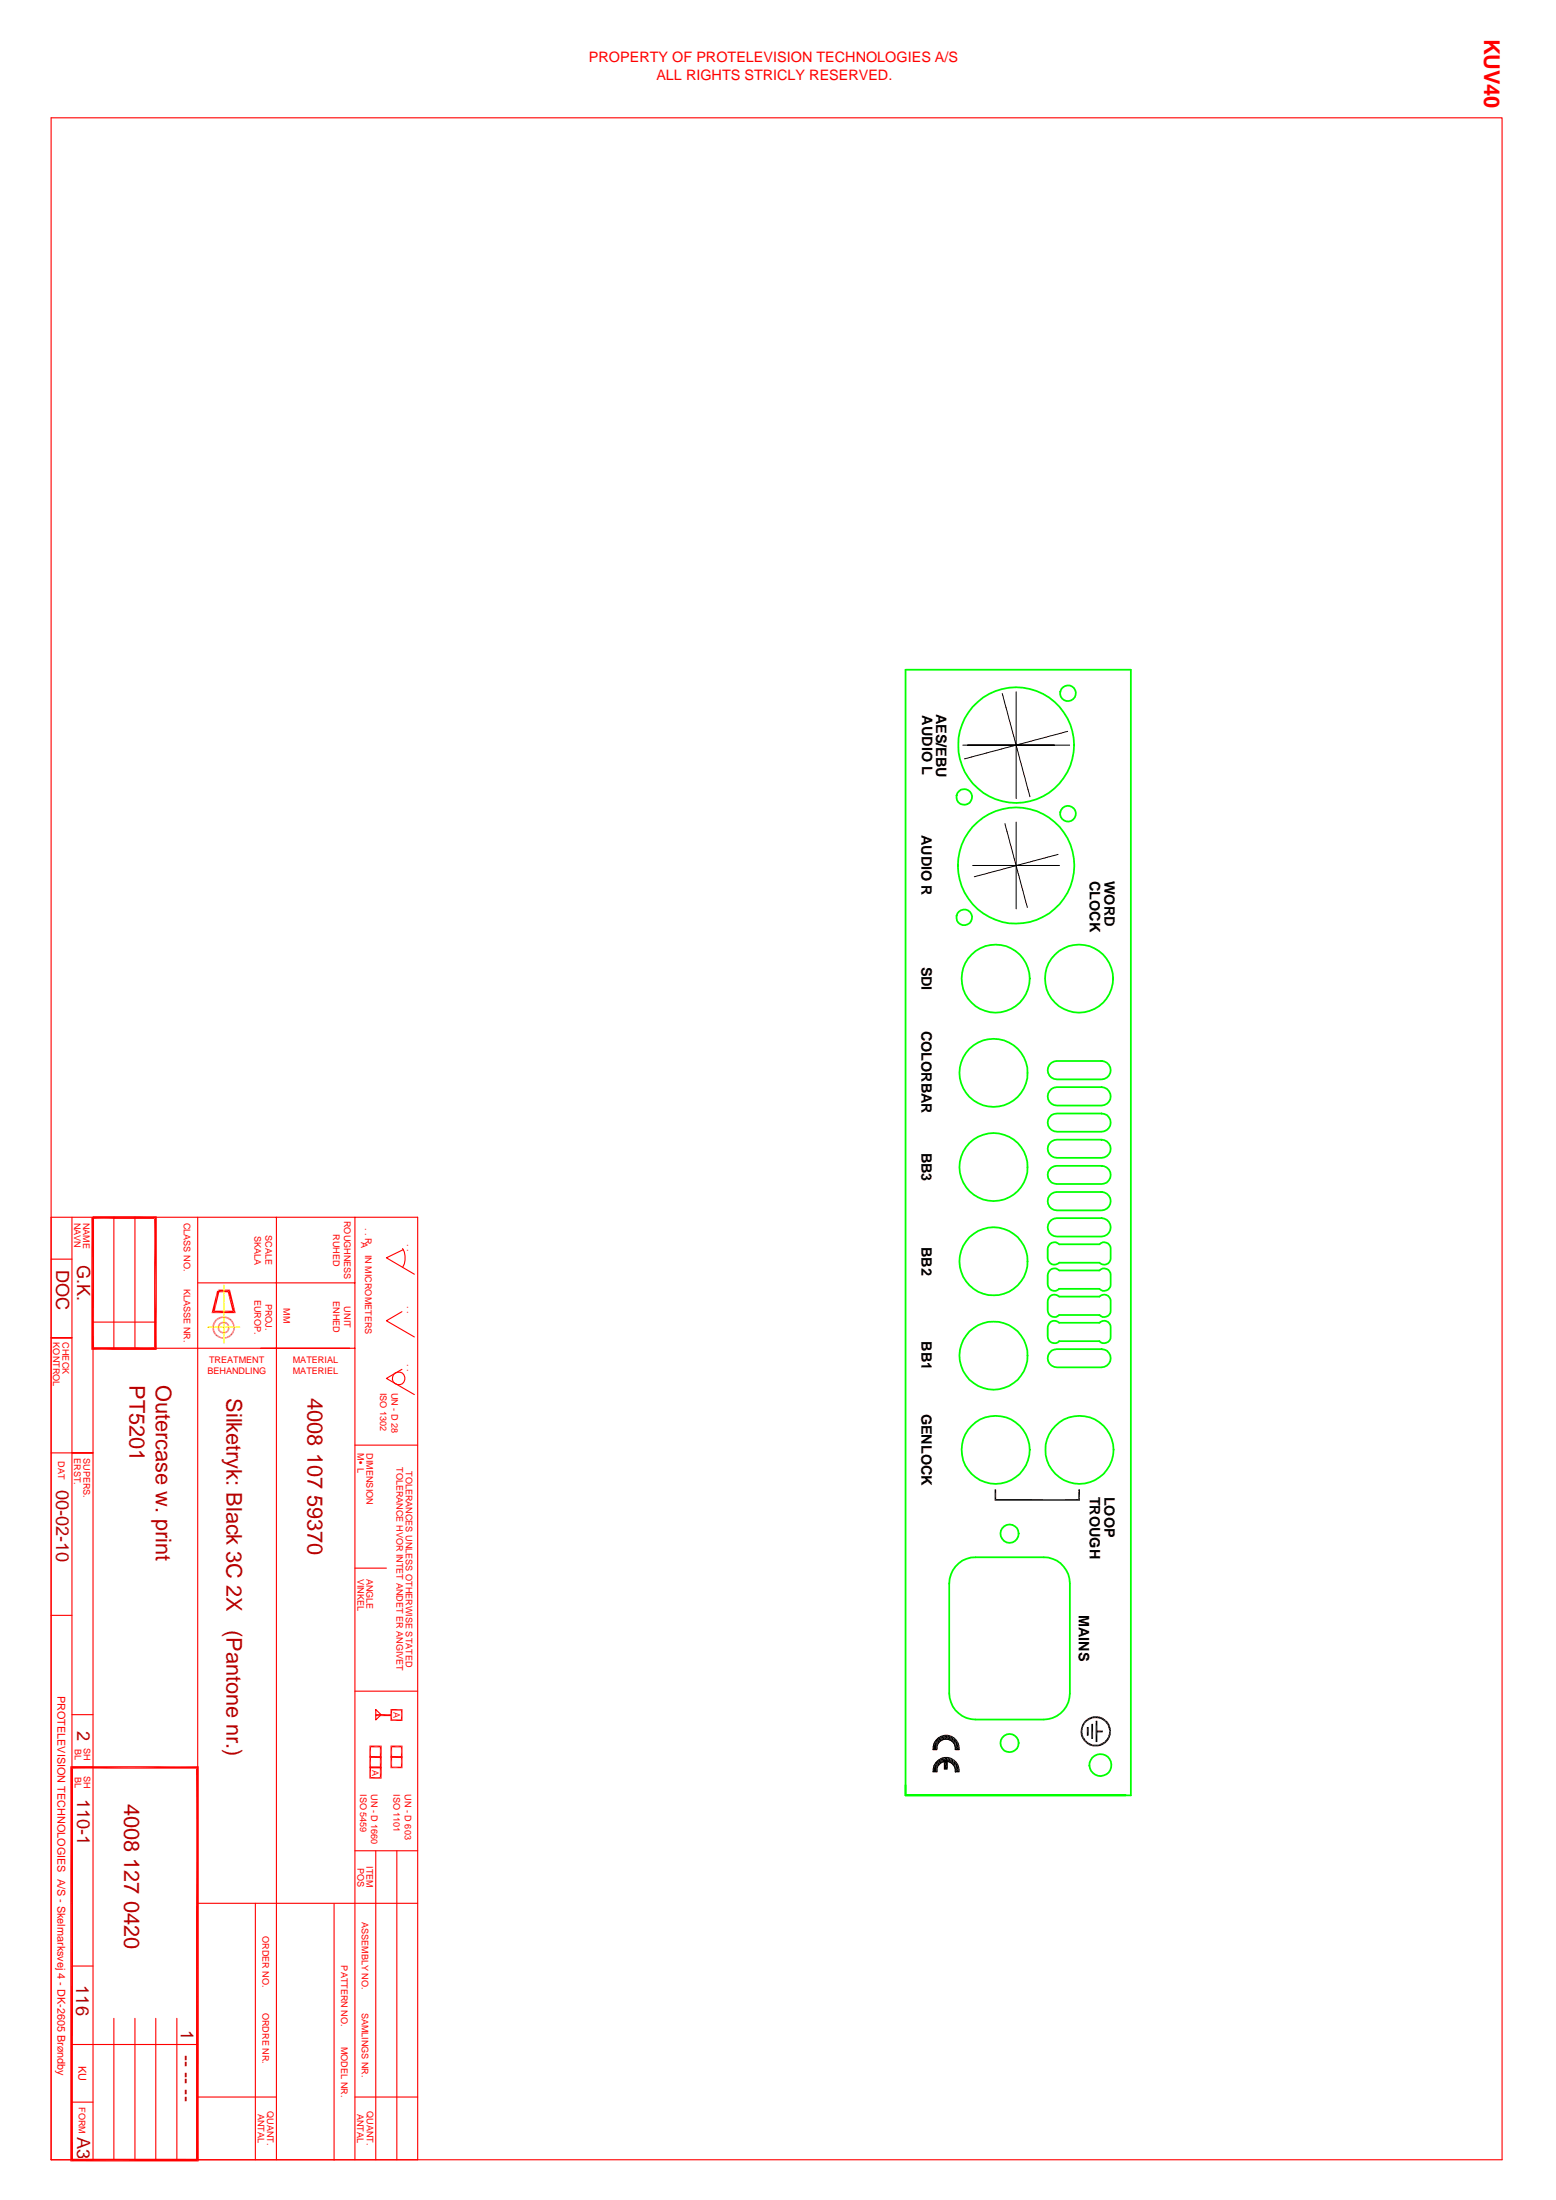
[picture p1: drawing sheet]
<svg xmlns="http://www.w3.org/2000/svg" width="297mm" height="420mm" viewBox="0 0 297 420" stroke-linecap="round" stroke-linejoin="round" font-family="sans-serif">
<path d="M9.8 22.5h276.9v390h-276.9zM13.7 232.5v180M37.7 232.5v180" fill="none" stroke="#f00" stroke-width=".21"/>
<g fill="#f00">
<path d="M13.9 412.3h23.5l-24 .5z"/>
<path d="M13.4 412.8l24-.5 .5 .5z"/>
<path d="M37.4 337.8l.5 75-.5-.5z"/>
<path d="M37.4 337.8l.5-.5v75.5z"/>
<path d="M13.9 337.8l24-.5-.5 .5z"/>
<path d="M13.4 337.3h24.5l-24 .5z"/>
<path d="M13.4 337.3l.5 .5v74.5z"/>
<path d="M13.4 337.3l.5 75-.5 .5z"/>
</g>
<path d="M9.8 232.5h69.9v180M17.8 232.5v180M21.7 232.5v25M25.8 232.5v25M52.8 232.5v180M67.8 232.5v180M17.8 257.5h50M37.7 245h30.1" fill="none" stroke="#f00" stroke-width=".21"/>
<g fill="#f00">
<path d="M17.4 232.5h.5v24.8z"/>
<path d="M17.4 232.5l.5 24.8-.5 .5z"/>
<path d="M17.4 257.8l.5-.5h11.5z"/>
<path d="M17.4 257.8l12-.5 .5 .5z"/>
<path d="M29.4 232.8l.5 25-.5-.5z"/>
<path d="M29.9 232.3v25.5l-.5-25z"/>
<path d="M17.7 232.8l12.2-.5-.5 .5z"/>
<path d="M17.7 232.3h12.2l-12.2 .5z"/>
</g>
<path d="M9.8 240.5h3.9M13.7 255.5h-3.9h3.9M17.8 252.5h11.9" fill="none" stroke="#f00" stroke-width=".21"/>
<g fill="#dd6e6e">
<path d="M42.7 254.4l.4 .2-.4 .1z"/>
<path d="M42.7 254.4l.3-.1 .1 .3z"/>
<path d="M43 254.3l.5 .1-.4 .2z"/>
<path d="M43 254.3l.3-.1 .2 .2z"/>
<path d="M43.3 254.2l.4-.2-.2 .4z"/>
<path d="M43.5 253.9l.2 .1-.4 .2z"/>
<path d="M43.5 253.9l.4-.4-.2 .5z"/>
<path d="M43.5 253.5h.4l-.4 .4z"/>
<path d="M43.7 253.1l.2 .4h-.4z"/>
<path d="M43.5 253.2l.2-.1-.2 .4z"/>
<path d="M43.5 252.7l.2 .4-.2 .1z"/>
<path d="M43.5 252.7v.5l-.2-.3z"/>
<path d="M43.1 252.5l.4 .2-.2 .2z"/>
<path d="M43.1 252.5l.2 .4-.3-.1z"/>
<path d="M42.7 252.4l.4 .1-.1 .3z"/>
<path d="M42.7 252.4l.3 .4-.3-.1z"/>
<path d="M42.2 252.5l.5-.1v.3z"/>
<path d="M42.2 252.5l.5 .2-.3 .1z"/>
<path d="M41.9 252.7l.3-.2 .2 .3z"/>
<path d="M41.9 252.7l.5 .1-.3 .1z"/>
<path d="M41.9 252.7l.2 .2-.5 .2z"/>
<path d="M41.6 253.1l.5-.2-.2 .3z"/>
<path d="M41.6 253.1l.3 .1-.4 .3z"/>
<path d="M41.5 253.5l.4-.3-.1 .3z"/>
<path d="M41.5 253.5h.3l-.2 .5z"/>
<path d="M41.8 253.5l.1 .4-.3 .1z"/>
<path d="M41.6 254l.3-.1v.5z"/>
<path d="M41.9 253.9l.2 .3-.2 .2z"/>
<path d="M41.9 254.4l.2-.2 .1 .4z"/>
<path d="M42.1 254.2l.3 .1-.2 .3z"/>
<path d="M42.4 254.3l.3 .4-.5-.1z"/>
<path d="M42.4 254.3l.3 .1v.3z"/>
<path d="M42.7 255.4l.6 .2-.6 .1z"/>
<path d="M42.7 255.4h.5l.1 .2z"/>
<path d="M43.2 255.4h.6l-.5 .2z"/>
<path d="M43.2 255.4l.4-.3 .2 .3z"/>
<path d="M43.6 255.1h.6l-.4 .3z"/>
<path d="M43.6 255.1l.4-.3 .2 .3z"/>
<path d="M44 254.8l.5-.2-.3 .5z"/>
<path d="M44.3 254.5l.2 .1-.5 .2z"/>
<path d="M44.3 254.5l.4-.4-.2 .5z"/>
<path d="M44.5 254l.2 .1-.4 .4z"/>
<path d="M44.8 253.5l-.1 .6-.2-.1z"/>
<path d="M44.5 253.5h.3l-.3 .5z"/>
<path d="M44.7 253l.1 .5h-.3z"/>
<path d="M44.5 253.1l.2-.1-.2 .5z"/>
<path d="M44.5 252.5l.2 .5-.2 .1z"/>
<path d="M44.3 252.6l.2-.1v.6z"/>
<path d="M44.2 252l.3 .5-.2 .1z"/>
<path d="M44.2 252l.1 .6-.3-.4z"/>
<path d="M43.8 251.7l.4 .3-.2 .2z"/>
<path d="M43.8 251.7l.2 .5-.4-.2z"/>
<path d="M43.3 251.5l.5 .2-.2 .3z"/>
<path d="M43.3 251.5l.3 .5-.4-.2z"/>
<path d="M42.7 251.4l.6 .1-.1 .3z"/>
<path d="M42.7 251.4l.5 .4-.5-.1z"/>
<path d="M42.1 251.5l.6-.1v.3z"/>
<path d="M42.1 251.5l.6 .2-.5 .1z"/>
<path d="M41.6 251.7l.5-.2 .1 .3z"/>
<path d="M41.6 251.7l.6 .1-.4 .2z"/>
<path d="M41.1 252l.5-.3 .2 .3z"/>
<path d="M41.1 252h.7l-.4 .2z"/>
<path d="M41.1 252l.3 .2-.6 .3z"/>
<path d="M40.8 252.5l.6-.3-.3 .4z"/>
<path d="M40.8 252.5l.3 .1-.5 .4z"/>
<path d="M40.6 253l.5-.4-.2 .5z"/>
<path d="M40.6 253l.3 .1-.3 .4z"/>
<path d="M40.9 253.1v.4h-.3z"/>
<path d="M40.6 253.5h.3l-.3 .6z"/>
<path d="M40.9 253.5v.5l-.3 .1z"/>
<path d="M40.6 254.1l.3-.1-.1 .6z"/>
<path d="M40.9 254l.2 .5-.3 .1z"/>
<path d="M40.8 254.6l.3-.1v.6z"/>
<path d="M41.1 254.5l.3 .3-.3 .3z"/>
<path d="M41.4 254.8l.2 .6-.5-.3z"/>
<path d="M41.4 254.8l.4 .3-.2 .3z"/>
<path d="M41.8 255.1l.3 .5-.5-.2z"/>
<path d="M41.8 255.1l.4 .3-.1 .2z"/>
<path d="M42.2 255.4l.5 .3-.6-.1z"/>
<path d="M42.2 255.4h.5v.3z"/>
</g>
<path d="M40.4 253.5h-.7M40.6 253.5h.3M41.1 253.5h1.3M42.6 253.5h.3M43.1 253.5h1.3M44.6 253.5h.3M45.1 253.5h.6" fill="none" stroke="#ff0" stroke-width=".25"/>
<g fill="#f00">
<path d="M41.4 246.5l.5 .1-.9 3.7z"/>
<path d="M41.4 246.5l-.4 3.8-.6 .5z"/>
<path d="M40.4 250.8l.6-.5h3.4z"/>
<path d="M40.4 250.8l4-.5 .6 .5z"/>
<path d="M43.5 246.8l1.5 4-.6-.5z"/>
<path d="M43.9 246.3l1.1 4.5-1.5-4z"/>
<path d="M41.7 246.8l2.2-.5-.4 .5z"/>
<path d="M41.7 246.3h2.2l-2.2 .5z"/>
</g>
<path d="M42.7 255.4l.1 1.1M42.7 245.5v1.1M42.7 246.9v.2M42.7 247.4v1.2M42.7 248.9v.2M42.7 249.4v1.2M42.7 250.8v.3M42.7 251.4v1.2M42.7 252.9v.2M42.7 253.3v1.3M42.7 254.9v.2" fill="none" stroke="#ff0" stroke-width=".25"/>
<path d="M76.9 238.4a3.6 3.6 0 0 1 0 3.6M77 238.7l-3.2 1.5 5.3 3.2M76.7 250.5l-2.9 1.7 5.3 3.1M9.8 277.5h8h-4.1M67.8 276h11.9M75 263.8a1.22 1.22 0 0 1 1-1.8 1.22 1.22 0 0 1 1.2 1.7 1.22 1.22 0 0 1-2.1 .3M76.7 261.5l-2.9 1.7 5.3 3.1M67.8 299.5h6M9.8 308.5h3.9M13.7 327.5h4.1M13.7 337.5h4.1M67.8 323h11.9" fill="none" stroke="#f00" stroke-width=".21"/>
<path d="M70.8 335.4h1.7l-2 .3z" fill="#f00"/>
<path d="M70.5 335.6h2.4" fill="none" stroke="#f00" stroke-width=".3"/>
<path d="M72.5 333.7l.4 2-.4-.3z" fill="#f00"/>
<path d="M70.5 333.5h2.4M72.7 333.4v2.3" fill="none" stroke="#f00" stroke-width=".34"/>
<path d="M70.7 333.4v2.3" fill="none" stroke="#f00" stroke-width=".3"/>
<path d="M74.8 335.4h1.7l-2 .3z" fill="#f00"/>
<path d="M74.5 335.6h2.3" fill="none" stroke="#f00" stroke-width=".3"/>
<path d="M76.5 333.7l.3 2-.3-.3z" fill="#f00"/>
<path d="M76.7 333.4v2.3" fill="none" stroke="#f00" stroke-width=".3"/>
<path d="M74.8 333.7l2-.3-.3 .3z" fill="#f00"/>
<path d="M74.5 333.5h2.3" fill="none" stroke="#f00" stroke-width=".34"/>
<path d="M74.5 328.5h2.3M74.7 333.4v2.3" fill="none" stroke="#f00" stroke-width=".3"/>
<path d="M71.7 327.6h3" fill="none" stroke="#f00" stroke-width=".38"/>
<path d="M71.7 326.5l1 1-1 1z" fill="none" stroke="#f00" stroke-width=".21"/>
<path d="M74.5 328.7l.3-.3h1.7z" fill="#f00"/>
<path d="M74.7 326.4v2.3" fill="none" stroke="#f00" stroke-width=".3"/>
<path d="M74.5 326.4l.3 .3v1.7z" fill="#f00"/>
<path d="M74.5 326.5h2.3" fill="none" stroke="#f00" stroke-width=".3"/>
<path d="M74.8 326.7l2-.3-.3 .3z" fill="#f00"/>
<path d="M76.7 326.4v2.3" fill="none" stroke="#f00" stroke-width=".3"/>
<path d="M76.5 326.7l.3 2-.3-.3z" fill="#f00"/>
<path d="M70.5 339.5h2.4" fill="none" stroke="#f00" stroke-width=".3"/>
<path d="M70.8 339.4h1.7l-2 .3z" fill="#f00"/>
<path d="M70.7 337.4v2.3" fill="none" stroke="#f00" stroke-width=".3"/>
<path d="M70.5 337.4l.3 .3v1.7z" fill="#f00"/>
<path d="M70.5 337.5h2.4" fill="none" stroke="#f00" stroke-width=".3"/>
<path d="M72.7 337.4v2.3" fill="none" stroke="#f00" stroke-width=".34"/>
<g fill="#f00">
<path d="M72.5 337.7l.4 2-.4-.3z"/>
<path d="M70.8 337.4h1.7l-2 .3z"/>
</g>
<path d="M70.5 337.5h2.4" fill="none" stroke="#f00" stroke-width=".3"/>
<path d="M72.5 335.7l.4 2-.4-.3z" fill="#f00"/>
<path d="M72.7 335.4v2.3" fill="none" stroke="#f00" stroke-width=".34"/>
<path d="M70.5 335.6h2.4" fill="none" stroke="#f00" stroke-width=".3"/>
<path d="M70.5 335.4l.3 .3v1.7z" fill="#f00"/>
<path d="M70.7 335.4v2.3" fill="none" stroke="#f00" stroke-width=".3"/>
<path d="M74.8 337.4h1.7l-2 .3z" fill="#f00"/>
<path d="M74.5 337.5h2.3" fill="none" stroke="#f00" stroke-width=".3"/>
<path d="M76.5 335.7l.3 2-.3-.3z" fill="#f00"/>
<path d="M76.7 335.4v2.3" fill="none" stroke="#f00" stroke-width=".3"/>
<path d="M74.8 335.7l2-.3-.3 .3z" fill="#f00"/>
<path d="M74.5 335.6h2.3" fill="none" stroke="#f00" stroke-width=".3"/>
<path d="M74.5 335.4l.3 .3v1.7z" fill="#f00"/>
<path d="M74.7 335.4v2.3" fill="none" stroke="#f00" stroke-width=".3"/>
<g fill="none" stroke="#f00" stroke-width=".21">
<path d="M67.8 353.5h11.9M71.7 353.5v59M75.8 353.5v59M13.7 375.5h4.1M37.7 363.5h42M48.7 363.5v49M63.8 363.6v49M13.7 390.5h24M21.7 385.5v27M25.8 385.5v27M29.7 385.5v27M33.8 385.5v27"/>
<path d="M9.8 412.5h69.9M13.7 401.5h4.1M37.7 400.5h15.1M67.8 400.5h11.9"/>
</g>
<g fill="none" stroke="#0f0" stroke-width=".34">
<path d="M200.3 218.4l.4-.4 1.1-.3h8.5a1.74 1.74 0 0 1 1.7 1.7 1.74 1.74 0 0 1-1.7 1.7h-8.5a1.74 1.74 0 0 1-1.6-.9 1.74 1.74 0 0 1 .1-1.8zM200.3 203.3l.9-.6 .6-.1h8.5a1.76 1.76 0 0 1 1.7 1.8 1.76 1.76 0 0 1-1.7 1.7h-8.5a1.76 1.76 0 0 1-1.6-.9 1.76 1.76 0 0 1 .1-1.9zM200.7 208l1.1-.4h8.5a1.76 1.76 0 0 1 1.7 1.8 1.76 1.76 0 0 1-1.7 1.7h-8.5a1.75 1.75 0 0 1-1.7-1.2 1.75 1.75 0 0 1 .6-1.9zM200.7 213l1.1-.3h8.5a1.74 1.74 0 0 1 1.7 1.7 1.74 1.74 0 0 1-1.7 1.7h-8.5a1.75 1.75 0 0 1-1.7-1.2 1.75 1.75 0 0 1 .6-1.9zM200.3 223.4l.9-.7h.6h8.5a1.74 1.74 0 0 1 1.7 1.7 1.74 1.74 0 0 1-1.7 1.7h-8.5a1.74 1.74 0 0 1-1.6-.9 1.74 1.74 0 0 1 .1-1.8zM200.3 228.4l.9-.7 .6-.1h8.5a1.76 1.76 0 0 1 1.7 1.8 1.76 1.76 0 0 1-1.7 1.8h-8.5a1.76 1.76 0 0 1-1.6-1 1.76 1.76 0 0 1 .1-1.8zM200.3 233.4l.4-.4 1.1-.4h8.5a1.76 1.76 0 0 1 1.7 1.8 1.76 1.76 0 0 1-1.7 1.8h-8.5a1.76 1.76 0 0 1-1.6-1 1.76 1.76 0 0 1 .1-1.8zM200.5 237.5a1.29 1.29 0 0 1 1.7 .1h7.7a1.26 1.26 0 0 1 1.3-.3 1.26 1.26 0 0 1 .8 1.2v1.8a1.26 1.26 0 0 1-.8 1.1 1.26 1.26 0 0 1-1.3-.2h-7.7a1.28 1.28 0 0 1-1.4 .3 1.28 1.28 0 0 1-.8-1.2v-1.8l.1-.4zM200.5 252.5a1.29 1.29 0 0 1 1.7 .1h7.7a1.26 1.26 0 0 1 1.3-.3 1.26 1.26 0 0 1 .8 1.2v1.8a1.26 1.26 0 0 1-.8 1.1 1.26 1.26 0 0 1-1.3-.3h-7.7a1.28 1.28 0 0 1-1.4 .3 1.28 1.28 0 0 1-.8-1.1v-1.8zM200.5 242.5a1.29 1.29 0 0 1 1.7 .1h7.7a1.26 1.26 0 0 1 1.3-.3 1.26 1.26 0 0 1 .8 1.2v1.8a1.26 1.26 0 0 1-.8 1.1 1.26 1.26 0 0 1-1.3-.3h-7.7a1.28 1.28 0 0 1-1.4 .4 1.28 1.28 0 0 1-.8-1.2v-1.8zM200.5 247.5a1.29 1.29 0 0 1 1.7 .1h7.7a1.26 1.26 0 0 1 1.3-.3 1.26 1.26 0 0 1 .8 1.2v1.8a1.26 1.26 0 0 1-.8 1.1 1.26 1.26 0 0 1-1.3-.3h-7.7a1.28 1.28 0 0 1-1.4 .3 1.28 1.28 0 0 1-.8-1.1v-1.8zM200.7 258l1.1-.3h8.5a1.74 1.74 0 0 1 1.7 1.7 1.74 1.74 0 0 1-1.7 1.7h-8.5a1.75 1.75 0 0 1-1.7-1.2 1.75 1.75 0 0 1 .6-1.9z"/>
<path d="M182.4 299.2a4.7 4.7 0 0 1 3.8-1.8h13a4.9 4.9 0 0 1 5 5v21a5 5 0 0 1-5 5h-13a5.1 5.1 0 0 1-5-5v-21a5.3 5.3 0 0 1 1.2-3.2zM172.9 342.9v-215h43v215h-43h42"/>
<circle cx="203.9" cy="132.4" r="1.5"/>
<circle cx="184.1" cy="152.2" r="1.5"/>
<circle cx="194" cy="142.3" r="11.1"/>
<circle cx="203.9" cy="155.4" r="1.5"/>
<circle cx="184.1" cy="175.2" r="1.5"/>
<circle cx="194" cy="165.3" r="11.1"/>
<circle cx="190.1" cy="186.9" r="6.5"/>
<circle cx="206" cy="186.9" r="6.5"/>
<circle cx="189.7" cy="204.9" r="6.5"/>
<circle cx="189.7" cy="222.9" r="6.5"/>
<circle cx="189.7" cy="240.9" r="6.5"/>
<circle cx="189.7" cy="258.9" r="6.5"/>
<circle cx="190.1" cy="276.9" r="6.5"/>
<circle cx="206.1" cy="276.9" r="6.5"/>
<circle cx="192.7" cy="292.9" r="1.75"/>
<circle cx="192.7" cy="332.9" r="1.75"/>
<circle cx="210.1" cy="337.1" r="2.11"/>
</g>
<path d="M191.3 132.4l5.3 19.8M194 132.1v20.4M203.8 139.7l-19.7 5.2M183.8 142.3h20.4M191.8 157.3l4.3 16M194 157v16.6M185.7 165.3h16.5M202 163.2l-16 4.2M178.7 336.6a2.5 2.5 0 0 1 2.9-.8 2.5 2.5 0 0 1 1.5 2.6h-.7a1.75 1.75 0 0 0-1.8-2 1.75 1.75 0 0 0-1.7 2h-.8l.2-1.3zM178.7 332.3a2.5 2.5 0 0 1 2.9-.7 2.5 2.5 0 0 1 1.5 2.6h-.7a1.75 1.75 0 0 0-1.8-2 1.75 1.75 0 0 0-1.7 2h-.8l.2-1.3z" fill="none" stroke="#000" stroke-width=".19"/>
<path d="M189.9 286.4h16.3M190 284.4v2.2M206 284.4v2.2" fill="none" stroke="#000" stroke-width=".3"/>
<g fill="#000">
<path d="M189.9 284.4h.3v1.9zM178.3 337.2l-.2 1.3zM178.3 333l-.2 1.2zM178.6 336.6l-.5 1.9 .2-1.3zM178.6 332.4l-.5 1.8 .2-1.2zM178.6 336.6l.2 1.9h-.7zM178.6 336.6l.2 1.9zM178.6 332.4l.2 1.8h-.7zM178.6 332.4l.2 1.8zM178.6 336.6l.4 .8-.2 .5zM178.6 332.4l.4 .8-.2 .5zM178.6 336.6l.5-.4-.1 1.2z"/>
<path d="M179.1 331.9l-.1 1.3-.4-.8zM179.1 336.2l.2 .8-.3 .4zM179.1 331.9l.2 .8-.3 .5zM179.1 336.2l.5-.3-.3 1.1zM179.1 331.9l.5-.3-.3 1.1zM179.6 335.9l.1 .7-.4 .4zM179.6 331.6l.1 .8-.4 .3zM180.2 336.1l.7 1.8h-.7zM179.6 335.9l.6-.2-.5 .9zM179.6 331.6l.6-.1-.5 .9zM180.2 335.7l.1 .8-.6 .1zM180.2 331.5l.1 .7-.6 .2z"/>
<path d="M180.2 335.7l.6 .8h-.5zM180.2 331.5l.6 .7h-.5zM180.2 335.7h.7l-.1 .8zM180.2 331.5h.7l-.1 .7zM180.2 336.1h.7v1.8zM180.9 335.7l.5 .9-.6-.1zM180.9 331.5l.5 .9-.6-.2zM180.9 335.7l.6 .2-.1 .7zM180.9 331.5l.6 .1-.1 .8zM181.5 335.9l.3 1.1-.4-.4zM181.5 331.6l.3 1.1-.4-.3zM181.5 335.9l.5 .3-.2 .8z"/>
<path d="M181.5 331.6l.5 .3-.2 .8zM182 336.2l.1 1.2-.3-.4zM182 331.9l.1 1.3-.3-.5zM182 336.2l.3 1.7zM182 331.9l.3 1.8zM182.5 336.6l-.2 1.9zM182 336.2l.5 .4-.2 1.3zM182.5 332.4l-.2 1.8zM182 331.9l.5 .5-.2 1.3zM182.5 336.6l.3 .6-.5 1.3zM182.5 332.4l.3 .6-.5 1.2zM182.8 337.2l.2 .6-.7 .7z"/>
<path d="M182.8 333l.2 .5-.7 .7zM182.3 338.5l.7-.7v.7zM182.3 334.2l.7-.7v.7zM206.3 330.7h.3l-.3 .6zM206.3 331.3l.4-.1-.2 .7zM206.4 330l.3 .1-.4 .6zM206.5 331.9l.4-.1v.6zM206.6 329.4l.3 .2-.5 .4zM206.6 330.7l.1 .5-.4 .1zM206.7 330.1l-.1 .6h-.3zM206.7 331.2l.2 .6-.4 .1zM206.4 330l.5-.4-.2 .5z"/>
<path d="M206.9 331.8l.3 .4-.3 .2zM206.9 332.4l.3-.2 .1 .7zM206.9 328.8l.3 .3-.6 .3zM206.6 329.4l.6-.3-.3 .5zM207.2 332.2l.4 .5-.3 .2zM207.6 332.7l.3 .6-.6-.4zM207.4 328.4l.2 .3-.7 .1zM207.5 329.8l.3 1.7h-.3zM207.6 332.7l.5 .3-.2 .3zM206.9 328.8l.7-.1-.4 .4zM207.5 329.8h.3v1.7zM208.1 333l.4 .5-.6-.2z"/>
<path d="M207.4 328.4l.5-.4 .2 .4zM207.4 328.4h.7l-.5 .3zM208.1 333l.5 .2-.1 .3zM207.9 328l.6-.2 .1 .4zM208.6 333.2l.6 .3h-.7zM208.6 333.2h.6v.3zM207.9 328l.7 .2-.5 .2zM209.2 333.2l.6 .3h-.6zM209.2 333.2h.6v.3zM208.5 327.8h.7v.3zM208.5 327.8l.7 .3-.6 .1zM209.3 330.5h1.2l-1.2 .3z"/>
<path d="M209.3 330.8l1.2-.3v.3zM209.8 333.2l.5-.2 .1 .3zM209.2 327.8l.6 .4-.6-.1zM209.8 333.2l.6 .1-.6 .2zM209.2 327.8h.6v.4zM210.3 333l.5-.3 .2 .3zM209.8 327.8l.5 .6-.5-.2zM210.3 333h.7l-.6 .3zM209.8 327.8l.6 .2-.1 .4zM210.8 332.7l.4-.4 .3 .2zM210.4 328l.4 .7-.5-.3zM210.8 332.7l.7-.2-.5 .5z"/>
<path d="M210.4 328l.6 .4-.2 .3zM211.5 331.8l.3 .1-.6 .4zM211 328.4l.2 .7-.4-.4zM211.2 332.3l.6-.4-.3 .6zM211 328.4l.5 .4-.3 .3zM211.7 331.3h.3l-.5 .5zM211.2 329.1l.3-.3v.8zM211.8 330.7h.3l-.4 .6zM211.5 329.6l.3-.2-.1 .7zM211.7 330.1l.3-.1-.2 .7zM211.5 331.8l.5-.5-.2 .6zM211.5 328.8l.3 .6-.3 .2z"/>
<path d="M212.1 330.7l-.1 .6h-.3zM211.8 329.4l.2 .6-.3 .1zM212 330l.1 .7h-.3z"/>
</g>
<path d="M208.5 329.2v2.9M209.3 328.6v4.1" fill="none" stroke="#000" stroke-width=".34"/>
<text font-size="4.1" fill="#f00" x="283.3" y="7.4" transform="rotate(90 283.3 7.4)">KUV40</text>
<g font-size="4.1" fill="#b80000">
<text x="24.7" y="264.5" transform="rotate(90 24.7 264.5)">PT5201</text>
<text x="29.7" y="264.5" transform="rotate(90 29.7 264.5)">Outercase w. print</text>
<text x="43.2" y="267" transform="rotate(90 43.2 267)">Silketryk: Black 3C 2X</text>
<text x="58.7" y="267" transform="rotate(90 58.7 267)">4008 107 59370</text>
<text x="43.2" y="311.3" transform="rotate(90 43.2 311.3)">(Pantone nr.)</text>
<text x="23.7" y="344.5" transform="rotate(90 23.7 344.5)">4008 127 0420</text>
</g>
<g font-size="3.5" fill="#b80000">
<text x="10.7" y="242.5" transform="rotate(90 10.7 242.5)">DOC</text>
<text x="14.7" y="241.5" transform="rotate(90 14.7 241.5)">G.K.</text>
<text x="10.7" y="284.5" transform="rotate(90 10.7 284.5)">00-02-10</text>
<text x="14.7" y="330.5" transform="rotate(90 14.7 330.5)">2</text>
<text x="14.7" y="343.5" transform="rotate(90 14.7 343.5)">110-1</text>
<text x="14.6" y="379.2" transform="rotate(90 14.6 379.2)">116</text>
<text x="34.5" y="387.7" transform="rotate(90 34.5 387.7)">1</text>
<text x="34.5" y="392.5" transform="rotate(90 34.5 392.5)">-- -- --</text>
<text x="14.7" y="408.1" transform="rotate(90 14.7 408.1)">A3</text>
</g>
<g font-size="2.8" fill="#f00">
<text x="112.4" y="11.8">PROPERTY OF PROTELEVISION TECHNOLOGIES A/S</text>
<text x="125.3" y="15.2">ALL RIGHTS STRICLY RESERVED.</text>
</g>
<g font-size="2.8">
<text x="176.1" y="136.6" transform="rotate(90 176.1 136.6)">AUDIO L</text>
<text x="178.7" y="136.3" transform="rotate(90 178.7 136.3)">AES/EBU</text>
<text x="175.9" y="159.4" transform="rotate(90 175.9 159.4)">AUDIO R</text>
<text x="208" y="168.2" transform="rotate(90 208 168.2)">CLOCK</text>
<text x="210.8" y="168.2" transform="rotate(90 210.8 168.2)">WORD</text>
<text x="175.9" y="184.6" transform="rotate(90 175.9 184.6)">SDI</text>
<text x="175.9" y="196.8" transform="rotate(90 175.9 196.8)">COLORBAR</text>
<text x="175.9" y="220.1" transform="rotate(90 175.9 220.1)">BB3</text>
<text x="175.9" y="238.1" transform="rotate(90 175.9 238.1)">BB2</text>
<text x="175.9" y="256.2" transform="rotate(90 175.9 256.2)">BB1</text>
<text x="175.9" y="270" transform="rotate(90 175.9 270)">GENLOCK</text>
<text x="208.1" y="285.8" transform="rotate(90 208.1 285.8)">TROUGH</text>
<text x="210.9" y="285.8" transform="rotate(90 210.9 285.8)">LOOP</text>
<text x="206" y="308.4" transform="rotate(90 206 308.4)">MAINS</text>
</g>
<g font-size="2.1" fill="#f00">
<text x="11" y="323.8" transform="rotate(90 11 323.8)">PROTELEVISION TECHNOLOGIES A/S - Skelmarksvej 4 - DK-2605 Brøndby</text>
<text x="15" y="394.5" transform="rotate(90 15 394.5)">KU</text>
</g>
<g font-size="1.7" fill="#f00">
<text x="14.1" y="233.6" transform="rotate(90 14.1 233.6)">NAVN</text>
<text x="15.9" y="233.6" transform="rotate(90 15.9 233.6)">NAME</text>
<text x="35.1" y="233.5" transform="rotate(90 35.1 233.5)">CLASS NO.</text>
<text x="65.7" y="233.2" transform="rotate(90 65.7 233.2)">ROUGHNESS</text>
<text x="48.6" y="236" transform="rotate(90 48.6 236)">SKALA</text>
<text x="50.7" y="235.9" transform="rotate(90 50.7 235.9)">SCALE</text>
<text x="63.6" y="235.7" transform="rotate(90 63.6 235.7)">RUHED</text>
<text x="69" y="237.2" transform="rotate(90 69 237.2)">A</text>
<text x="69.7" y="234.5" transform="rotate(90 69.7 234.5)">. . R</text>
<text x="69.7" y="239.6" transform="rotate(90 69.7 239.6)">IN MICROMETERS</text>
<text x="77.7" y="237.5" transform="rotate(90 77.7 237.5)">. .</text>
<text x="35.1" y="246.2" transform="rotate(90 35.1 246.2)">KLASSE NR.</text>
<text x="48.6" y="248.2" transform="rotate(90 48.6 248.2)">EUROP.</text>
<text x="50.7" y="249" transform="rotate(90 50.7 249)">PROJ.</text>
<text x="54.1" y="249.8" transform="rotate(90 54.1 249.8)">MM</text>
<text x="63.6" y="248.5" transform="rotate(90 63.6 248.5)">ENHED</text>
<text x="65.7" y="249.5" transform="rotate(90 65.7 249.5)">UNIT</text>
<text x="77.7" y="249.5" transform="rotate(90 77.7 249.5)">. .</text>
<text x="10.2" y="256.4" transform="rotate(90 10.2 256.4)">KONTROL</text>
<text x="11.9" y="256.4" transform="rotate(90 11.9 256.4)">CHECK</text>
<text x="39.6" y="262.4">BEHANDLING</text>
<text x="39.9" y="260.3">TREATMENT</text>
<text x="55.9" y="260.3">MATERIAL</text>
<text x="55.9" y="262.4">MATERIEL</text>
<text x="77.7" y="260.5" transform="rotate(90 77.7 260.5)">. .</text>
<text x="72.6" y="266" transform="rotate(90 72.6 266)">ISO 1302</text>
<text x="74.7" y="266" transform="rotate(90 74.7 266)">UN - D 28</text>
<text x="11.1" y="279" transform="rotate(90 11.1 279)">DAT</text>
<text x="14.2" y="278.5" transform="rotate(90 14.2 278.5)">ERST.</text>
<text x="15.9" y="278.5" transform="rotate(90 15.9 278.5)">SUPERS.</text>
<text x="68.2" y="277.5" transform="rotate(90 68.2 277.5)">M•L</text>
<text x="70" y="277.5" transform="rotate(90 70 277.5)">DIMENSION</text>
<text x="75.7" y="280.2" transform="rotate(90 75.7 280.2)">TOLERANCE HVOR INTET ANDET ER ANGIVET</text>
<text x="77.5" y="280.9" transform="rotate(90 77.5 280.9)">TOLERANCES UNLESS OTHERWISE STATED</text>
<text x="68.2" y="301.5" transform="rotate(90 68.2 301.5)">VINKEL</text>
<text x="69.9" y="301.5" transform="rotate(90 69.9 301.5)">ANGLE</text>
<text x="75.1" y="326.9" transform="rotate(90 75.1 326.9)">A</text>
<text x="14.3" y="334" transform="rotate(90 14.3 334)">BL</text>
<text x="16" y="333.8" transform="rotate(90 16 333.8)">SH</text>
<text x="14.3" y="339.3" transform="rotate(90 14.3 339.3)">BL</text>
<text x="16" y="339.2" transform="rotate(90 16 339.2)">SH</text>
<text x="71.1" y="337.9" transform="rotate(90 71.1 337.9)">A</text>
<text x="68.7" y="342.6" transform="rotate(90 68.7 342.6)">ISO 5459</text>
<text x="70.9" y="342.6" transform="rotate(90 70.9 342.6)">UN - D 1660</text>
<text x="75.1" y="342.6" transform="rotate(90 75.1 342.6)">ISO 1101</text>
<text x="77.3" y="342.6" transform="rotate(90 77.3 342.6)">UN - D 603</text>
<text x="68.2" y="356.7" transform="rotate(90 68.2 356.7)">POS</text>
<text x="69.9" y="356.4" transform="rotate(90 69.9 356.4)">ITEM</text>
<text x="50.1" y="369.7" transform="rotate(90 50.1 369.7)">ORDER NO.</text>
<text x="69.1" y="367.1" transform="rotate(90 69.1 367.1)">ASSEMBLY NO.</text>
<text x="65.1" y="375.4" transform="rotate(90 65.1 375.4)">PATTERN NO.</text>
<text x="50.1" y="384.4" transform="rotate(90 50.1 384.4)">ORDRE NR.</text>
<text x="69.1" y="384.4" transform="rotate(90 69.1 384.4)">SAMLINGS NR.</text>
<text x="65.1" y="390.9" transform="rotate(90 65.1 390.9)">MODEL NR.</text>
<text x="15.1" y="402.5" transform="rotate(90 15.1 402.5)">FORM</text>
<text x="49.2" y="403.7" transform="rotate(90 49.2 403.7)">ANTAL</text>
<text x="51" y="403.2" transform="rotate(90 51 403.2)">QUANT.</text>
<text x="68.2" y="403.7" transform="rotate(90 68.2 403.7)">ANTAL</text>
<text x="70" y="403.2" transform="rotate(90 70 403.2)">QUANT.</text>
</g>
</svg>
